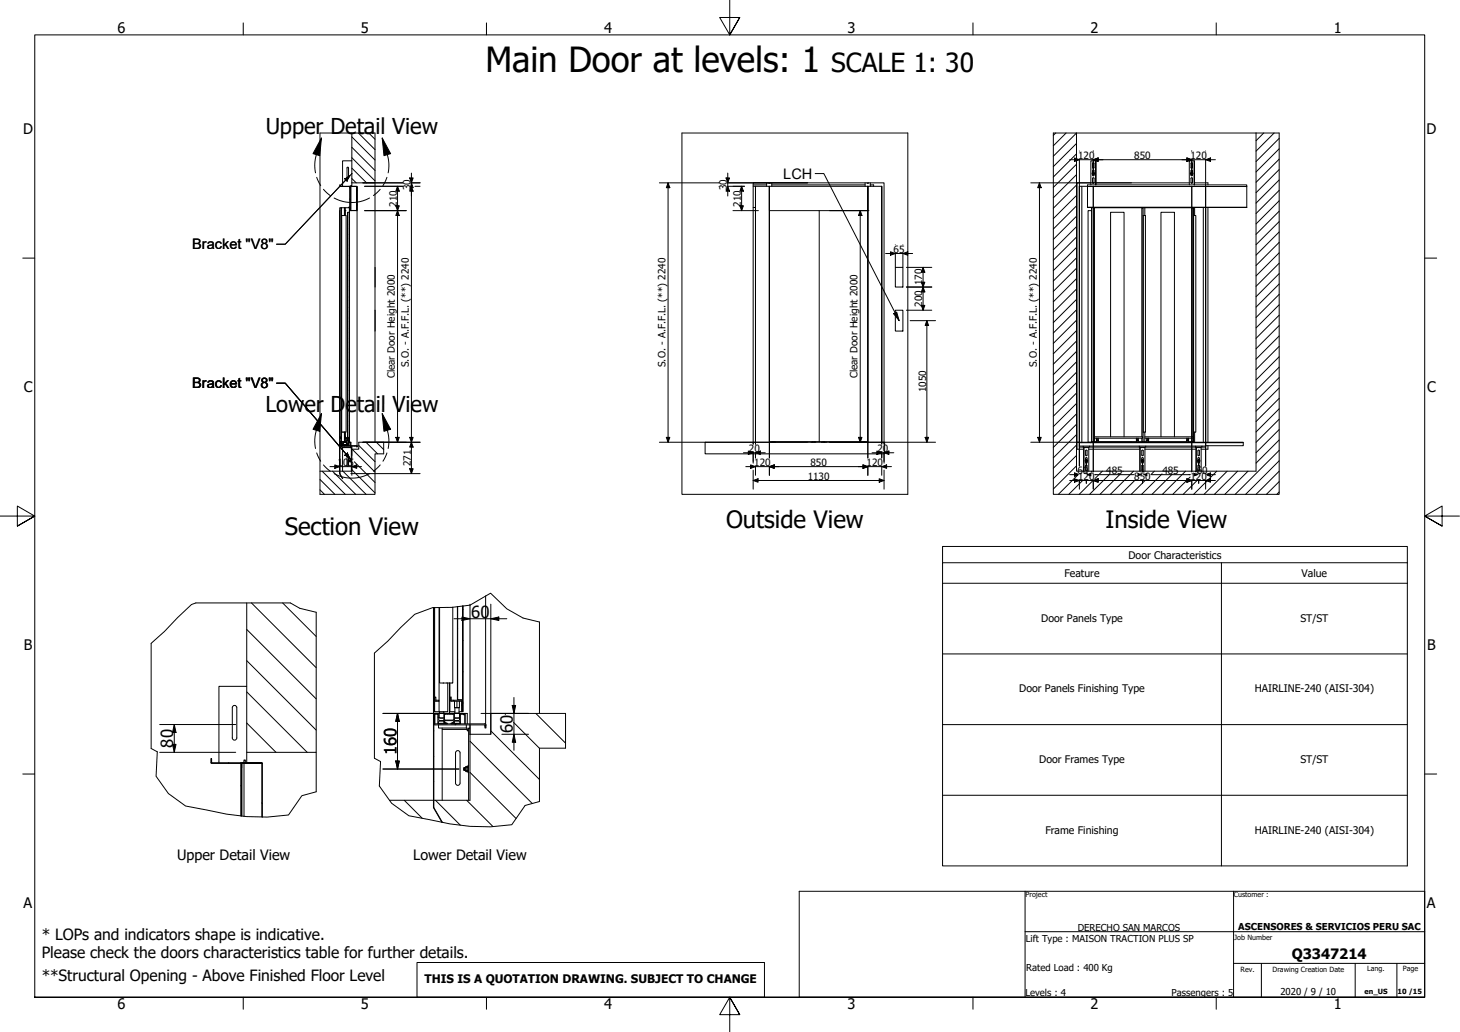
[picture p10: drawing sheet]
<svg xmlns="http://www.w3.org/2000/svg" width="420mm" height="297mm" viewBox="0 0 420 297" stroke-linecap="round" stroke-linejoin="round" font-family="sans-serif">
<!-- layer: Hatch (ANSI) -->
<g fill="none" stroke="#000" stroke-width=".29">
<path d="M101.3 39.4l6.6 6.7M103.1 38.3l4.8 4.8M106.1 38.3l1.8 1.8M303.8 38.3l-.7 .7M306.8 38.3l-3.7 3.7M309.8 38.3l-6.7 6.7M363.7 38.3l-2.2 2.2M366.7 38.3l-5.2 5.2M368.1 39.8l-6.6 6.7M98 53.6l-.1 .1M100.4 53.6v.1M100.8 57.3l-.1 .1"/>
<path d="M101.3 51.4l1.2 1.2M101.3 48.4l4.2 4.2M101.3 45.4l6.6 6.7M101.3 42.4l6.6 6.7M102.1 53.6v.1M102.7 58.9l.1 .1M102.7 54.7l.1 .1M309.8 41.3l-6.7 6.6M309.8 44.3l-6.7 6.6M309.8 47.3l-6.7 6.6M309.8 50.3l-6.7 6.6M309.8 53.3l-6.7 6.6"/>
<path d="M309.8 56.3l-6.7 6.6M309.8 59.3l-6.7 6.6M368.1 42.8l-6.6 6.7M368.1 45.8l-6.6 6.7M368.1 48.8l-6.6 6.7M368.1 51.8l-6.6 6.7M368.1 54.8l-6.6 6.7M368.1 57.8l-6.6 6.7M100.1 61.5l-.1 .1M100.1 64.5l-.1 .1M100.1 67.5h-.1M100.1 70.5h-.1"/>
<path d="M100.1 73.5h-.1M100.1 76.5h-.1M100.1 79.5h-.1M100.5 77.6h.1M100.5 74.6l.1 .1M100.5 71.6l.1 .1M100.5 68.6l.1 .1M100.5 65.6l.1 .1M100.5 62.6l.1 .1M101.2 60.6h.1M309.8 62.2l-6.7 6.7M309.8 65.2l-6.7 6.7"/>
<path d="M309.8 68.2l-6.7 6.7M309.8 71.2l-6.7 6.7M309.8 74.2l-6.7 6.7M309.8 77.2l-6.7 6.7M368.1 60.8l-6.6 6.7M368.1 63.8l-6.6 6.6M368.1 66.8l-6.6 6.6M368.1 69.8l-6.6 6.6M368.1 72.8l-6.6 6.6M368.1 75.8l-6.6 6.6M368.1 78.7l-6.6 6.7M100.1 82.5h-.1"/>
<path d="M100.1 85.5h-.1M100.1 88.5h-.1M100.1 91.5h-.1M100.1 94.5h-.1M100.1 97.5h-.1M100.5 98.6h.1M100.5 95.6h.1M100.5 92.6h.1M100.5 89.6h.1M100.5 86.6h.1M100.5 83.6h.1M100.5 80.6h.1"/>
<path d="M309.8 80.2l-6.7 6.7M309.8 83.2l-6.7 6.7M309.8 86.2l-6.7 6.7M309.8 89.2l-6.7 6.6M309.8 92.2l-6.7 6.6M309.8 95.2l-6.7 6.6M309.8 98.2l-6.7 6.6M368.1 81.7l-6.6 6.7M368.1 84.7l-6.6 6.7M368.1 87.7l-6.6 6.7M368.1 90.7l-6.6 6.7M368.1 93.7l-6.6 6.7"/>
<path d="M368.1 96.7l-6.6 6.7M368.1 99.7l-6.6 6.7M100.1 100.5h-.1M100.1 103.4l-.1 .1M100.1 106.4l-.1 .1M100.1 109.4l-.1 .1M100.1 112.4l-.1 .1M100.1 115.4h-.1M100.1 118.4h-.1M100.5 119.5l.1 .1M100.5 116.5l.1 .1M100.5 113.5l.1 .1"/>
<path d="M100.5 110.5l.1 .1M100.5 107.5l.1 .1M100.5 104.5l.1 .1M100.5 101.6h.1M309.8 101.2l-6.7 6.6M309.8 104.1l-6.7 6.7M309.8 107.1l-6.7 6.7M309.8 110.1l-6.7 6.7M309.8 113.1l-6.7 6.7M309.8 116.1l-6.7 6.7M309.8 119.1l-6.7 6.7M368.1 102.7l-6.6 6.7"/>
<path d="M368.1 105.7l-6.6 6.6M368.1 108.7l-6.6 6.6M368.1 111.7l-6.6 6.6M368.1 114.7l-6.6 6.6M368.1 117.7l-6.6 6.6M92.1 138l4.3 4.3M92.7 135.6l6.7 6.7M95.7 135.6l6.7 6.7M97.7 127.4h.1M97.8 136.3h-.1M97.8 131.4h-.1M97.8 129h-.1"/>
<path d="M98.2 127.6l.1 .1M98.7 135.6l6.7 6.7M98.7 127.9l.1 .1M99.2 128.3l-.1 .1M99.3 125.9h.1M99.6 126l.2 .1M100.1 121.4h-.1M100.1 124.4h-.1M100.4 126.5h.1M100.5 122.5l.1 .1M100.5 125.5h.1M101.3 135.2l6.6 6.7"/>
<path d="M101.3 129.3l6.6 6.6M102 132.9l5.9 6M102.2 128.3l-.1 .1M103.3 128.2l4.6 4.7M105.3 127.3l3.4 3.3M108.3 127.3l2.1 2.1M309.8 122.1l-6.7 6.7M309.8 125.1l-6.7 6.7M309.8 128.1l-6.7 6.7M309.8 131.1l-6.7 6.7M309.8 134.1l-6.7 6.7M310.2 136.7l-5.6 5.6"/>
<path d="M311.7 138.2l-4.1 4.1M314.2 135.6l-.2 .2M314.7 138.2l-4.1 4.1M317.2 135.6l-2.1 2.2M319.3 136.5l-5.7 5.8M322.3 136.5l-5.8 5.8M323.2 135.6v.1M326.2 135.6l-6.7 6.7M326.6 138.2l-4.1 4.1M329.2 135.6l-.2 .2M329.6 138.2l-4.1 4.1M332.2 135.6l-.9 1"/>
<path d="M334.4 136.4l-5.9 5.9M337.3 136.5l-5.8 5.8M341.2 135.6l-6.7 6.7M342.5 137.3l-5 5M344.2 135.6l-.2 .2M344.6 138.2l-4.1 4.1M350.2 135.6l-6.7 6.7M353.2 135.6l-6.7 6.7M356.2 135.6l-6.7 6.7M359.1 135.6l-6.6 6.7M368.1 120.7l-6.6 6.6M368.1 123.6l-6.6 6.7"/>
<path d="M368.1 126.6l-6.6 6.7M368.1 129.6l-12.6 12.7M368.1 132.6l-9.6 9.7M368.1 135.6l-6.6 6.7M368.1 138.6l-3.7 3.7M92.1 141l1.3 1.3M368.1 141.6l-.7 .7M72.4 173.5l18.6 18.7M81.3 173.5l9.7 9.7M133.1 175.3l.2 .1M71 199.1l17.4 17.4M71 190.1l20 20"/>
<path d="M71 181.2l20 20M131.7 198.9l-.1 .1M131.7 181h-.1M131.7 189.9l-.1 .1M133.1 193.3l.2 .1M133.1 184.3l.2 .1M65.8 219.5l-.1 .2M71 208.1l8.4 8.4M124.7 205.6l.3 .1M124.9 217.7h-.2M124.9 210.4h-.2M124.9 205.7v.1"/>
<path d="M126 206.4l.3 .1M127.7 207.3l.3 .2M129.5 201.1l.3 .1M130.4 201.5l.5 .3M131.3 208.4l-.3 .2M132.8 203l.3 .1M133.1 202.2l.2 .2M135.3 213.3l17.9 18M139.8 208.7l-.2 .3M141.2 210.4l14 14M145.2 205.3l.3 .3M147.8 207.9l7.4 7.5"/>
<path d="M154.2 205.3l8.6 8.6M69.5 225.9l-.2 .3M75.4 231.1l.1 .2M116.3 230.3l5.2 5.2M124.9 232.4h-.2M124.9 225l-.2 .1M125.3 230.3l7.2 7.2M134.3 230.3l7.6 7.6M135.3 222.3l13.2 13.3"/>
</g>
<!-- layer: Break Line (ANSI) -->
<path d="M107.9 38.3h-15.8v104M196.2 38.3h65M303.1 38.3h65M110.4 127.3v3.3M91 176.2l-4.7-1.1-2.7-1.6h-27.3l-1.2 .5-4 3.8-3.7 3.9-3.9 3.5v30.2l1.8 1-.4 7 3.6 5 4.9 3.6 11.8 2.3 5.8 .7a60.7 60.7 0 0 0 12-.4l3.9-5.6 4.1-1.1M155.2 179l-4.7-1.1-4.7-2.7-4.6-4.5-5.9 3.5-5.3 .6-5.5 .1-5.2 1.9-4 3.8-3.7 3.9-3.9 3.5v30.2l1.8 1-.3 7 3.5 5 5 3.6 6.1 1.2a58.8 58.8 0 0 0 23.5 1.4l3.8-5.6 4.1-1.1M162.8 205.3v10M127.2 236.7h.1" fill="none" stroke="#000" stroke-width=".29"/>
<!-- layer: Visible (ANSI) -->
<g fill="none" stroke="#000" stroke-width=".29">
<path d="M101.3 38.3v15.3M107.9 38.3v14.3h-6.6M196.2 38.3v104h65v-104M303.1 38.3v104h65v-104M309.8 38.3v97.3h51.7v-97.3M97.9 59.8l-.1 67.3M97.9 53.7h2.8v6h-.5h.6M98.3 59.8h-.4l-.1 67.3M99.3 59.8h1.2M99.9 48.2l.4 .1v2.9l-.2 .3-.2-.3zM100.5 59.8l.1 67.3zM100.7 53.6h-2.8l-.1-.4 .1 .5"/>
<path d="M100.7 53.6h.1M100.7 53.6l.1 6.3M100.8 53.6h2v7h-2v-.7v.7h1.9v-6.9h-1.9v.4zM100.8 54.1v5.8M101.1 53.6l-.1-.2v7.2M101.3 46.3h-2.7v7.3M107.9 52.6v74.7M216.7 53.2h3.9M216.7 53.6h.7M216.7 59.7h.7M220.6 52.6v1M221.2 52.6l.2 .2 .2-.2"/>
<path d="M221.4 53.6h28.3v7h-28.3zM222.1 53.2h26.9M222.1 52.6v1M249 52.6v1M249.5 52.6l.3 .2 .2-.2M250.5 53.2h.9v.4M250.5 52.6v1M311.3 53.6v73.8M313 59.7h45.8zM313.9 52.6h-3.9v76.7h1.8M314.4 48.2l.2 .3 .2-.3M314.4 52.6l.2 .2 .2-.2"/>
<path d="M314.4 50.3l.2 .3 .2-.3M314.4 49.2l.2-.2 .2 .2M314.4 48.2v-1.2l.2-.2 .2 .2v1.2M314.4 52.6v-1.3l.2-.2 .2 .2v1.3M314.4 49.8l.2-.1 .2 .4-.2 .1zM314.4 52.6h.4M314.4 49.2v.5M314.5 49.9h.2M314.5 50h.2M314.5 49.9v.1M314.6 59.7v.1M314.7 49.9v.1"/>
<path d="M314.8 49.2v.5M315 59.8h13.6M315.3 53.2v-6.9l.1 6.9M315.3 46.3h-1.4v6.9M315.4 52.6h26.9M329 59.8h14.1M329.5 59.8v2.2M342.7 50.3l.3 .3 .2-.3M342.7 49.2l.3-.2 .2 .2M342.7 48.2v-1.2l.3-.2 .2 .2v1.2M342.7 52.6v-1.3l.3-.2 .2 .2v1.3M342.7 49.8l.3-.1 .2 .4-.2 .1z"/>
<path d="M342.7 49.2v.5M342.7 48.2l.3 .3 .2-.3M342.7 52.6l.3 .2 .2-.2M342.8 52.6h.4M342.8 49.9h.3M342.8 50h.3M342.8 49.9v.1M343 59.7v.1M343.1 49.9v.1M343.2 49.2v.5M343.6 53.2v-6.9l.2 6.9M343.6 46.3h-1.3v6.9"/>
<path d="M343.8 52.6h3.8v.6M343.8 59.7v2.3M346.3 59.7v67.6M347 59.7v67.6M347.6 59.7v67.6M358.8 59.7v-6l-48.2-.1v74.8h36.4v.3h-1.1M358.8 53.7v-.5h-45.8v6.5M97.8 60.6l-.1 66.7M98.3 62h1.3v62.4h-1.3zM99.1 60.6h.2v1.4v-2.2v2.2M99.1 62v-2.2h-.8v67.3M99.3 60.6h.1"/>
<path d="M100 61.1l.1 64.9zM100.1 61.1h.4M100.6 60.6h.2M102.8 60.6v67.7h-4.9l-.1-.9 .1 1M107.9 77v5.6M235.8 60.6v66.5h13.9M257.7 77h2.1v5.6h-2.1zM313.1 60.6h1v66.7h-1zM314.1 60.6v-.8h.9v67.3h-.9M329 62v62.4M329 62h.6v62.4h-.6M343.5 62h.6v62.4h-.6z"/>
<path d="M107.9 89.3v6M257.7 89.3h2.1v6h-2.1zM97.7 127.3h.6v.7l.4-.1v-.6h1.1v.7l.4-.1v-.6l.6 .1h-.5v.9h-.9l.3-.1-.1-.2h-.7l-.1 .2 .3 .1h-.9v-.9zM97.7 127.4l.1 8.9 .8 1.5-.8-1.5zM97.7 136.3h.1M97.9 125.7l.4 .4h-.4zM97.9 127.3h.1M98 126h.1M98.1 127.3h.1M98.2 128.2h.1M98.2 128.2l.1-.2h.4v.2M98.2 128.4v.3h2.7"/>
<path d="M98.2 126h.1M98.3 127.3h.1M98.3 127.3h.5M98.3 127.3v.4h.4h-.3M98.3 127.1v.2M98.6 128.7v6.9M98.6 128.8h2.4M98.7 127.1v.2M98.7 128.2h.1M98.8 127.3h.1M98.8 127.3h.9v.6h-.9zM98.9 127.3h.1"/>
<path d="M99.1 127.3h.1M99.1 124.4v2.7h-1.2M99.3 127.1h.5M99.3 124.4l-.1 2.9M99.3 124.4v2.7M99.4 127.3h.1M99.4 126l-.1-.3 .1 .4h1M99.4 126h.1M99.5 126l1 .1v1l-.1-1M99.6 127.3h.1M99.8 128.2v-.2h.4l.1 .2M99.8 127.7h.4"/>
<path d="M99.8 128.2h.1M99.8 126.1v.6M99.8 126.7h.1M99.9 127.7h.1M99.9 127.7h.2M99.9 130.9l.4 .2v2.9l-.2 .2-.2-.2zM100 126.7h-.1M100 126.7h.1M100 126.1v.6M100.1 126h.4M100.1 127.7h.1M100.2 127.1h.2"/>
<path d="M100.2 126.1v1.2h-.4v-.6M100.2 126.7h-.3M100.3 128.2h.1M100.4 127.3h.1M100.4 126.1h.1M100.6 127.3h.1M100.7 132.7v.1M100.7 132.5v.3M100.7 132.5h.1M100.8 127.3h.2v1M100.8 127.4v.9M100.8 127.3v1"/>
<path d="M100.9 132.4v.5M100.9 132.4h.1M100.9 132.9h.1M100.9 128.7l.1 .1M100.9 128.4v.3M101 128.8l.1 .2M101 132.5h-.4v.2l.4 .1M101 132.8v.1M101 132.4v.1M101 132.5v.3M101 132.4h.1M101.1 132.8l-.1 .1"/>
<path d="M101.1 132.3v.7M101.3 129.3l-.2-.6v6.9M101.3 128.4v.3M101.3 129.3v6.3h-9.2M102.7 128.3l.1 .4-.1-.3h-4.8M110.4 127.3h-7.1v2h-2M110.4 130.6h-2.5v11.7h-15.8M202.9 127.3h51.7v3.3h-51.7zM216.7 127.3v-74.7h37.7v74.7M217.4 127.3v-73.7h4v73.7M221.4 127.1h14.4M221.9 127.3h1.3"/>
<path d="M221.9 127.3h.1M222.4 127.1v.2M222.8 127.1v.2M223.2 127.3h.1M233.4 127.3h1.3M233.4 127.3h.1M233.8 127.3h.1M233.9 127.1v.2M234.3 127.1v.2M234.3 127.3h.1M234.7 127.3h.1M236.4 127.3h1.4"/>
<path d="M236.4 127.3h.1M236.9 127.3h.1M236.9 127.1v.2M237.3 127.1v.2M237.3 127.3h.1M237.8 127.3h.1M247.9 127.3h1.3M247.9 127.3h.1M248.4 127.1l-.1 .2M248.8 127.1v.2M249.2 127.3h.1M249.7 127.3v-73.7h4v73.7"/>
<path d="M310 127.3h.6M310.6 127.4h3.4M310.6 128.4v.3h1.1M311.7 128.4v.3h1.9v-.3M311.8 128.7v6.9M311.9 128.7l-.1 .1M312.4 131l.2 .2 .2-.2M312.4 132.3l.2-.6 .2 .6M312.4 132.9l.2 .5 .2-.5M312.4 131v-1.3l.2-.2 .2 .2v1.3M312.4 132.5h.4v.3h-.4zM312.5 133.9l.3 .2v1.2l-.2 .2-.2-.2z"/>
<path d="M312.5 132.6h.2M312.5 132.6h.1M312.7 132.6h.1M313.3 128.7l-1.3 .1v6.8M313.3 129.3h14.7M313.3 128.8v6.8M313.6 128.7h14.2M314 127.3l43.8 .1zM314.6 127.1v.2M315 125.7h13.8v.4h-13.8M315 127.1h.6M315.5 126.7h.1"/>
<path d="M315.5 126.1v.6M315.6 126.7h.1M315.6 126.7v.6h.4v-.6M315.6 126.7h.2M315.7 126.7h-.1M315.7 126.7h.1M315.7 126.1v.6M315.8 126.7h.2M315.9 126.7h-.1M315.9 126.7h.1M315.9 126.1v.6M316 127.1h11.1"/>
<path d="M316 126.7h.1M316.1 126.7h-.1M316.1 126.1v.6M319.6 125.7v-64.6h3.9v64.6M327 126.7h.1M327 126.1v.6M327.1 126.7h.1M327.1 126.7v.6h.4v-.6M327.1 126.7h.2M327.1 127.3h.1M327.2 126.7h-.1M327.2 126.7h.1"/>
<path d="M327.2 126.1v.6M327.3 126.7h.2M327.4 126.7h-.1M327.4 126.7h.1M327.4 126.1v.6M327.4 127.3h.1M327.5 127.1h1.1M327.5 126.7h.1M327.6 126.7h-.1M327.6 126.1v.6M327.8 128.4v.3h1.9v-.3M328 128.7v6.9"/>
<path d="M328.1 128.7l-.1 .1M328.6 131l.2 .2 .2-.2M328.6 132.3l.2-.6 .2 .6M328.6 132.9l.2 .5 .2-.5M328.6 131v-1.3l.2-.2 .2 .2v1.3M328.6 132.5l.2-.1 .2 .4h-.4zM328.6 125.7v-65.9h.4v67.3h-.4v-1M328.6 133.9l.4 .2v1.2l-.2 .2-.2-.2zM328.7 132.6h.2M328.9 132.6h-.2h.2M328.9 132.6h.1M329 127.1h1.1"/>
<path d="M329 124.4h.1M329.5 125.7h13.8v.4h-13.8M329.5 124.4v2.7M329.5 128.7l-1.4 .1v6.8M329.5 129.3h14.7M329.5 128.8v6.8M329.7 128.7h14.3M330 126.7h.1M330 126.1v.6M330.1 126.7h.1M330.1 126.7v.6h.4v-.6M330.1 126.7h.2"/>
<path d="M330.1 127.3h.1M330.2 126.7h-.1M330.2 126.7h.1M330.2 126.1v.6M330.3 126.7h.2M330.4 126.7h-.1M330.4 126.7h.1M330.4 126.1v.6M330.5 127.3h.1M330.5 127.1h11.1M330.5 126.7h.1M330.6 126.7h-.1"/>
<path d="M330.6 126.1v.6M334.1 125.7v-64.6h3.9v64.6M341.5 126.7h.1M341.5 126.1v.6M341.6 126.7h.1M341.6 126.7h.2M341.7 126.7h-.1M341.7 126.7h.1M341.7 126.1v.6M341.8 126.7h.2M341.9 126.7h-.1M341.9 126.7h.1"/>
<path d="M341.9 126.1l.1 1.2h-.4v-.6M342 127.1h1.1M342 126.7h.1M342.1 126.7h-.1M342.1 126.1v.6M343 127.1v.2M343.1 125.7v-65.9h.4v67.3h-.4v-1M343.5 124.4h.1M343.8 124.4v2.9M344 128.4v.3h1.9v-.3M344.2 128.7v6.9M344.2 128.7v.1"/>
<path d="M344.7 131l.3 .2 .2-.2M344.7 132.3l.3-.6 .2 .6M344.7 132.9l.3 .5 .2-.5M344.7 131v-1.3l.3-.2 .2 .2v1.3M344.7 132.5h.5v.3h-.5zM344.8 133.9l.4 .2v1.2l-.2 .2-.3-.2zM344.8 132.6h.3M344.8 132.6h.1M345.1 132.6h.1M345.7 128.7l-1.4 .1v6.8M345.7 128.8v6.8M347 127.4v1"/>
<path d="M347.6 128.3v1h-1.9M357.8 127.4v.9h-10.8M71 173.5v43h20v-40.3M124.7 174.9v30.4M124.9 174.9l.2 29.9M125.1 174.9v29.9h1.3M126.4 174.9l.1 29.9M130.3 174.8v21.8h-3.8v-21.7M131.6 174.6l.1 26.8M131.7 174.6v26.8h1.4M133.3 174.4v30.4l-.2-30.4M139.8 171.6v36.8h-14.7v-2.7h-.2v2.7l.3 .2"/>
<path d="M155.2 179v26.3M71 197.5h-8v22M128.9 196.6v8.2h-2.4M129.5 196.6v8.2M60.7 219.5v-1.2h.2v1.2h8.6M60.7 219.5l.2 .2M60.9 219.7h8.4v15.1M67 203.2l.7-.1 .4 .6v8.7a.65 .65 0 0 1-.6 .6 .65 .65 0 0 1-.6-.6l-.1-8.7zM69.3 219.5l.2 .2v15.2M70.2 219.5v-.8h.4v.8M70.2 219.7v15.2M71 216.5v3"/>
<path d="M91 216.5v11.4M125.2 205.3h.1M125.7 205.3h.1M126 205.7v2.7h2.7v-.3l-.3-.1-.5 .2v-.5l.2-.3h2.3l.2 .3v.5l-.4-.2-.4 .1v.3h2.7v-2.7l.6-.2 .7 .2v-.4h-1.6l-.1 2.1-1.3-.2v-1.9h-3.1l-.1 2.1-1.3-.2v-1.9h-1.6v.4l.7-.2 .6 .2M126.2 208.6v.9h8M126.2 201.8l-1-.1-.1-1.1h.3v.9h.8l.2 .3M126.2 201.5h.2M126.3 205.3h.1M126.5 204.8v.4M126.7 206.6h.8M127.3 209.5v20.8M127.3 209.9h7.2"/>
<path d="M127.7 204.8v.4M127.7 207.6l-1.3-.1-.2 .6 1.5 .1v-.6M127.8 205.3l-1.4-.1v1.4h1.3M127.9 205.5h2.7v1.7h-2.7zM128.2 205.3h.1M128.7 205.3h.1M129.2 205.3h.1M129.5 204.8l-.2-8.2v8.7M129.5 204.8h1.4M129.7 205.3h.1M129.8 201.5v-.9h-.3v1l.3 .2h3M129.8 201.5h.1"/>
<path d="M129.9 201.5h2.9l.3 .2v3.1h-.3v-2.9M130.2 205.3h.1M130.8 207.6v.6l1.5-.1M130.8 205.3h1.4M130.8 206.6h1.4M130.8 207.6l1.3-.1 .2 .6M130.8 201.8v1.9M130.8 203.7h.3M130.8 203.7h.4M130.9 203.7v1.5M131.1 206.6h.8M131.2 203.7h.7"/>
<path d="M131.3 216.2l.7-.1 .4 .6v8.7a.65 .65 0 0 1-.7 .6 .65 .65 0 0 1-.6-.6v-8.7zM131.5 203.7h-.3M131.5 203.7h.3M131.5 201.8v1.9M132.1 204.8h.7M132.1 203.7v1.5M132.2 203.7h-.3M132.2 201.8v1.9M132.7 205.3h.1M132.8 201.8v.1M133.2 205.3h.1M133.8 205.3h.7v3.1"/>
<path d="M133.8 205.7v2.7M133.9 205.3v3.1M134.2 209.5h.3v.4M134.2 208.6v.9M134.5 209.9v.5h.4M135.3 211.3v-1.8h-.4v20.8M135.3 208.6v.9M135.3 211.3v19h-23.2M139.5 208.3l.3 .3v.9h-.2v-.9h-14.5M162.8 215.3h-7.6v15.4M162.8 205.3h-21.6v6h-5.9M69.6 220.8v14.1"/>
<path d="M75.4 235.1v-15.4h-5.8v1.1h-.1v-1.3h6v15.6M127.2 236.7l-2.5-4.3v-26.7l.2 26.7 2.4 4.3M133.6 221h-.2l.2 .3-.2 .4h.2M133.6 221v.7M133.6 221.7h.1M133.7 220.9v.8M133.7 220.9h.3M133.7 221.7h.3M133.7 220.9l-.1 .1M134.1 221.7v.4M134.1 220.6v.4M134.1 221v.7"/>
<path d="M134.1 220.6v1.5M134.1 221h.5M134.1 221.7h.5M134.1 220.6h.5M134.1 222.1h.5M134.6 221.7v.4M134.6 220.6v.4M134.6 221v.7M134.6 220.6l.1 .2M134.7 221.9l-.1 .2M134.9 220.2h-.2v2.2h.2"/>
<circle cx="314.6" cy="50" r=".37"/>
<circle cx="314.6" cy="50" r=".13"/>
<circle cx="314.6" cy="50" r=".2"/>
<circle cx="343" cy="50" r=".13"/>
<circle cx="343" cy="50" r=".2"/>
<circle cx="343" cy="50" r=".37"/>
<circle cx="312.6" cy="132.6" r=".2"/>
<circle cx="312.6" cy="132.6" r=".13"/>
<circle cx="312.6" cy="132.6" r=".37"/>
<circle cx="328.8" cy="132.6" r=".2"/>
<circle cx="328.8" cy="132.6" r=".13"/>
<circle cx="328.8" cy="132.6" r=".37"/>
<circle cx="345" cy="132.6" r=".37"/>
<circle cx="345" cy="132.6" r=".2"/>
<circle cx="345" cy="132.6" r=".13"/>
</g>
<!-- layer: Detail Boundary (ANSI) -->
<g fill="none" stroke="#000" stroke-width=".29">
<path d="M92.5 39.7l-.5 5.1-1.9-.6zM92.5 39.7l-1.8 6.3-.1 1.8 .2 2M110 39.7l2.4 4.5-1.9 .6zM110 39.7l1.8 6.3 .1 1.8-.2 2M91.1 51l1.2 2.4M93.1 54.5l1.9 1.8M96.2 57a10.7 10.7 0 0 0 10.1 0M109.4 54.5l-1.9 1.8M111.3 51l-1.1 2.4M92.5 119.1l-.5 5-1.9-.5zM92.5 119.1l-1.8 6.2-.1 1.9 .2 1.9M110 119.1l2.4 4.5-1.9 .5z"/>
<path d="M110 119.1l1.8 6.2 .1 1.9-.2 1.9M91.1 130.4l1.2 2.4M93.1 133.8l1.9 1.8M96.2 136.3a10.7 10.7 0 0 0 10.1 0M109.4 133.8l-1.9 1.8M111.3 130.4l-1.1 2.4"/>
</g>
<g fill="#000">
<path d="M92.5 39.7l-.5 5.1-1.9-.6z" fill-rule="evenodd"/>
<path d="M110 39.7l2.4 4.5-1.9 .6z" fill-rule="evenodd"/>
<path d="M92.5 119.1l-.5 5-1.9-.5z" fill-rule="evenodd"/>
<path d="M110 119.1l2.4 4.5-1.9 .5z" fill-rule="evenodd"/>
</g>
<!-- layer: Border (ANSI) -->
<g fill="none" stroke="#000" stroke-width=".29">
<path d="M70 6.6v3.4M140 6.6v3.4M210 0v10l-2.9-5h5.8l-2.9 5 2.9-5M280 6.6v3.4M350 6.6v3.4M6.6 74.3h3.4M410 74.3h3.4M0 148.5h10l-5-2.8v5.7l5-2.9-5 2.9M420 148.5h-10l5-2.8v5.7l-5-2.9 5 2.9M6.6 222.8h3.4M410 222.8h3.4M10 287v-277h400v277h-400h400"/>
<path d="M70 287v3.5M140 287v3.5M212.9 292l-2.9-5 2.9 5h-5.8l2.9-5v10M280 287v3.5M350 287v3.5"/>
</g>
<!-- layer: 0 -->
<path d="M230 256.5h180v30.5h-180zM295 256.5v30.5M355 256.5v30.5M295 268.2h115M355 277.3h55M363 277.3v9.7M390 277.3v9.7M402 277.3v9.7" fill="none" stroke="#000" stroke-width=".29"/>
<!-- layer: Sketch Geometry (ANSI) -->
<path d="M120 277h100v10h-100z" fill="none" stroke="#000" stroke-width=".29"/>
<!-- layer: Symbol (ANSI) -->
<g fill="none" stroke="#000" stroke-width=".29">
<path d="M99.3 51.4l.6 .6M99.6 51.7l-17.5 18.6h-2.5M101.3 50h-.1M234.6 50h2.5l21.7 42.3M257.2 90.3l.9-.5 .7 2.5zM79.6 110.3h2.5l17.6 20.5M100.1 130.5l-.8 .6M271.3 162v-4.7h133.7v4.7M271.3 167.9h133.7M351.5 162v87.2M405 162h-133.7v5.9M405 162v87.2h-133.7v-81.3"/>
<path d="M271.3 188.2h133.7M271.3 208.6h133.7M271.3 228.9h133.7"/>
</g>
<!-- layer: Dimension (ANSI) -->
<g fill="none" stroke="#000" stroke-width=".29">
<path d="M104.4 52.6h11.5M104.9 53.6h11M113.9 59.2h1l-.5 1.4zM114.4 53.6l.5 1.4h-1zM114.4 53.6v73.7M117.9 51.2h1l-.5 1.4zM118.3 52.6h2.6M118.3 52.9l.1-.3 .5 1.4h-.6M118.4 53.6l.5 1.4h-1zM118.4 49.8v86.5M119.4 53.6h1.5M189.8 52.6h17.1"/>
<path d="M192.3 52.6l.5 1.4h-1zM192.3 52.6v74.7M206.9 53.6h.1M208.9 51.2h1l-.5 1.4zM209.3 53.6h4.9M209.3 52.6h23.1M209.4 53.6l.5 1.4h-1zM209.4 49.8v6.6M212.9 59.2h1l-.5 1.4zM213.4 53.6l.5 1.4h-1zM213.4 53.6v7M217.4 53.6v74.2"/>
<path d="M221.4 53.6v78.2M249.7 53.6v78.2M253.7 53.6v74.2M296.6 52.6h29M299.1 52.6l.5 1.4h-1zM299.1 52.6v74.7M307.8 46h42M309.2 45.5l1.4 .5-1.4 .5zM310.6 43.5h.1M310.6 45.9v88.2M314.6 46l1.4-.5v1zM314.6 43.5h.1"/>
<path d="M314.6 45.9v4.1M314.6 53.6v82.2M316 45.5v1l-1.4-.5 .3-.1M316 45.5l-.9 .3M341.6 45.5l1.4 .5-1.4 .5zM342.5 45.8l-.9-.3v1l1.4-.5-.3-.1M343 43.5h.1M343 45.9v4.1M343 53.6v82.2M347 46l1.4-.5v1zM347 43.5h.1M347 45.9v88.2"/>
<path d="M104.9 60.6h12M114.4 60.6l.5 1.4h-1zM210.9 60.6h7.3M238.8 60.6h11.3M247.6 60.6l.5 1.4h-1zM247.6 60.6v66.7M254.9 73h7.7M256.3 72.5l1.4 .5-1.4 .5zM257.7 70.5h.1M257.7 72.9v4.1M259.8 73l1.4-.5v1zM259.8 70.5h.1"/>
<path d="M259.8 72.9v4.1M260.8 77h7.3M265.6 77l.5 1.4h-1zM265.6 77v12.3M260.8 82.6h7.3M260.8 89.3h7.3M261.9 92.3h7.3M265.1 81.2h1l-.5 1.4zM265.1 87.9h1l-.5 1.4zM265.6 82.6l.5 1.4h-1zM266.7 92.3l.5 1.4h-1zM266.7 92.3v35"/>
<path d="M95 134.3h9M96.4 133.8l1.3 .5-1.3 .5zM97.7 131.8h.1M97.7 134.2v2.1M101 136.3h19.9M101.3 134.3l1.3-.5v1zM101.3 129.3v1.8M101.3 134.2v2.6M104.4 127.3h16.5M113.9 125.9h1l-.5 1.4zM117.9 125.9h1l-.5 1.4zM117.9 134.9h1l-.5 1.4z"/>
<path d="M118.4 127.3l.5 1.4h-1zM189.8 127.3h42.6M191.8 125.9h1l-.5 1.4zM214 130.3h6.2M214.6 134.3h42M215.3 129.8l1.4 .5-1.4 .5zM216 133.8l1.4 .5-1.4 .5zM216.7 138.3l1.5-.5v1zM216.7 138.3h37.7M216.7 127.3v.5M216.7 130.2v3.1M216.7 135.3v5.5"/>
<path d="M217.4 130.3l1.4-.5v1zM217.4 130.2v1.6M217.4 134.2v2.6M221.4 134.3l1.4-.5v1zM221.4 134.2v2.6M222.8 133.8v1l-1.4-.5 .3-.1M222.8 133.8l-.9 .3M238.8 127.3h30.4M247.1 125.9h1l-.5 1.4zM248.3 133.8l1.4 .5-1.4 .5zM249.3 134.1l-1-.3v1l1.4-.5-.2-.1M249.7 134.2v2.6"/>
<path d="M251 130.3h6.2M252.3 129.8l1.4 .5-1.4 .5zM253 137.8l1.4 .5-1.4 .5zM253.7 134.3l1.5-.5v1zM253.7 130.2v1.6M253.7 134.2v2.6M254.4 130.3l1.4-.5v1zM254.4 127.3v.5M254.4 130.2v3.1M254.4 135.3v5.5M266.2 125.9h1l-.5 1.4zM296.6 127.3h29"/>
<path d="M298.6 125.9h1l-.5 1.4zM307.8 138.3h42M307.8 136.6h2.4M309.2 137.8l1.4 .5-1.4 .5zM310.2 136.4l-1-.3v1l1-.3M310.6 138.2v2.6M312.6 132.6v1.5M312.6 138.2v.9M314.6 138.3l1.4-.5v1zM314.6 138.2v2.6M315.1 136.6h11.2M316 137.8v1l-1.4-.5 .3-.1"/>
<path d="M316 137.8l-.9 .3M328.8 132.6v3.2M328.8 138.2v.9M331.3 136.6h11.2M341.6 137.8l1.4 .5-1.4 .5zM342.5 138.1l-.9-.3v1l1.4-.5-.3-.1M343 138.2v2.6M345 132.6v1.5M345 138.2v.9M347 138.3l1.4-.5v1zM347 138.2v2.6M347.4 136.4l1-.3v1l-1-.3"/>
<path d="M347.4 136.6h2.4M130.7 178.1h15.1M132.9 177.6l2.4 .5-2.4 .5zM135.3 173.9v37.4M141.2 178.1l2.4-.5v1zM141.2 173.9v37.4M46 216.5h21.8M46 208.5h21.8M49.6 214.2h1.1l-.5 2.3zM50.2 208.5l.5 2.3h-1.1zM50.2 208.5v8M110.2 205.3h21.9"/>
<path d="M113.9 219.1h1l-.5 2.2zM114.4 205.3l.5 2.3h-1zM114.4 205.3v16M138.4 205.3h13.7M144.4 211.3h7.7M147.4 203h1l-.5 2.3zM147.9 211.3l.5 2.3h-1zM147.9 200.8v15.1M110.2 221.3h21.9"/>
</g>
<g fill="#000">
<path d="M113.9 59.2h1l-.5 1.4z" fill-rule="evenodd"/>
<path d="M114.4 53.6l.5 1.4h-1z" fill-rule="evenodd"/>
<path d="M117.9 51.2h1l-.5 1.4z" fill-rule="evenodd"/>
<path d="M118.4 53.6l.5 1.4h-1z" fill-rule="evenodd"/>
<path d="M118.4 52.6l.5 1.4h-1z" fill-rule="evenodd"/>
<path d="M192.3 52.6l.5 1.4h-1z" fill-rule="evenodd"/>
<path d="M208.9 51.2h1l-.5 1.4z" fill-rule="evenodd"/>
<path d="M209.4 53.6l.5 1.4h-1z" fill-rule="evenodd"/>
<path d="M212.9 59.2h1l-.5 1.4z" fill-rule="evenodd"/>
<path d="M213.4 53.6l.5 1.4h-1z" fill-rule="evenodd"/>
<path d="M299.1 52.6l.5 1.4h-1z" fill-rule="evenodd"/>
<path d="M309.2 45.5l1.4 .5-1.4 .5z" fill-rule="evenodd"/>
<path d="M314.6 46l1.4-.5v1z" fill-rule="evenodd"/>
<path d="M314.6 46l1.4-.5v1z" fill-rule="evenodd"/>
<path d="M341.6 45.5l1.4 .5-1.4 .5z" fill-rule="evenodd"/>
<path d="M341.6 45.5l1.4 .5-1.4 .5z" fill-rule="evenodd"/>
<path d="M347 46l1.4-.5v1z" fill-rule="evenodd"/>
<path d="M114.4 60.6l.5 1.4h-1z" fill-rule="evenodd"/>
<path d="M247.6 60.6l.5 1.4h-1z" fill-rule="evenodd"/>
<path d="M256.3 72.5l1.4 .5-1.4 .5z" fill-rule="evenodd"/>
<path d="M259.8 73l1.4-.5v1z" fill-rule="evenodd"/>
<path d="M265.6 77l.5 1.4h-1z" fill-rule="evenodd"/>
<path d="M265.1 81.2h1l-.5 1.4z" fill-rule="evenodd"/>
<path d="M265.1 87.9h1l-.5 1.4z" fill-rule="evenodd"/>
<path d="M265.6 82.6l.5 1.4h-1z" fill-rule="evenodd"/>
<path d="M266.7 92.3l.5 1.4h-1z" fill-rule="evenodd"/>
<path d="M96.4 133.8l1.3 .5-1.3 .5z" fill-rule="evenodd"/>
<path d="M101.3 134.3l1.3-.5v1z" fill-rule="evenodd"/>
<path d="M113.9 125.9h1l-.5 1.4z" fill-rule="evenodd"/>
<path d="M117.9 125.9h1l-.5 1.4z" fill-rule="evenodd"/>
<path d="M117.9 134.9h1l-.5 1.4z" fill-rule="evenodd"/>
<path d="M118.4 127.3l.5 1.4h-1z" fill-rule="evenodd"/>
<path d="M191.8 125.9h1l-.5 1.4z" fill-rule="evenodd"/>
<path d="M215.3 129.8l1.4 .5-1.4 .5z" fill-rule="evenodd"/>
<path d="M216 133.8l1.4 .5-1.4 .5z" fill-rule="evenodd"/>
<path d="M216.7 138.3l1.5-.5v1z" fill-rule="evenodd"/>
<path d="M217.4 130.3l1.4-.5v1z" fill-rule="evenodd"/>
<path d="M221.4 134.3l1.4-.5v1z" fill-rule="evenodd"/>
<path d="M221.4 134.3l1.4-.5v1z" fill-rule="evenodd"/>
<path d="M247.1 125.9h1l-.5 1.4z" fill-rule="evenodd"/>
<path d="M248.3 133.8l1.4 .5-1.4 .5z" fill-rule="evenodd"/>
<path d="M248.3 133.8l1.4 .5-1.4 .5z" fill-rule="evenodd"/>
<path d="M252.3 129.8l1.4 .5-1.4 .5z" fill-rule="evenodd"/>
<path d="M253 137.8l1.4 .5-1.4 .5z" fill-rule="evenodd"/>
<path d="M253.7 134.3l1.5-.5v1z" fill-rule="evenodd"/>
<path d="M254.4 130.3l1.4-.5v1z" fill-rule="evenodd"/>
<path d="M266.2 125.9h1l-.5 1.4z" fill-rule="evenodd"/>
<path d="M298.6 125.9h1l-.5 1.4z" fill-rule="evenodd"/>
<path d="M309.2 136.1l1.4 .5-1.4 .5z" fill-rule="evenodd"/>
<path d="M309.2 137.8l1.4 .5-1.4 .5z" fill-rule="evenodd"/>
<path d="M312.6 136.6l1.4-.5v1z" fill-rule="evenodd"/>
<path d="M312.6 136.6l1.4-.5v1z" fill-rule="evenodd"/>
<path d="M314.6 138.3l1.4-.5v1z" fill-rule="evenodd"/>
<path d="M314.6 138.3l1.4-.5v1z" fill-rule="evenodd"/>
<path d="M327.4 136.1l1.4 .5-1.4 .5z" fill-rule="evenodd"/>
<path d="M328.8 136.6l1.4-.5v1z" fill-rule="evenodd"/>
<path d="M341.6 137.8l1.4 .5-1.4 .5z" fill-rule="evenodd"/>
<path d="M341.6 137.8l1.4 .5-1.4 .5z" fill-rule="evenodd"/>
<path d="M343.6 136.1l1.4 .5-1.4 .5z" fill-rule="evenodd"/>
<path d="M343.6 136.1l1.4 .5-1.4 .5z" fill-rule="evenodd"/>
<path d="M347 136.6l1.4-.5v1z" fill-rule="evenodd"/>
<path d="M347 138.3l1.4-.5v1z" fill-rule="evenodd"/>
<path d="M132.9 177.6l2.4 .5-2.4 .5z" fill-rule="evenodd"/>
<path d="M141.2 178.1l2.4-.5v1z" fill-rule="evenodd"/>
<path d="M49.6 214.2h1.1l-.5 2.3z" fill-rule="evenodd"/>
<path d="M50.2 208.5l.5 2.3h-1.1z" fill-rule="evenodd"/>
<path d="M113.9 219.1h1l-.5 2.2z" fill-rule="evenodd"/>
<path d="M113.9 219.1h1l-.5 2.2z" fill-rule="evenodd"/>
<path d="M114.4 205.3l.5 2.3h-1z" fill-rule="evenodd"/>
<path d="M114.4 205.3l.5 2.3h-1z" fill-rule="evenodd"/>
<path d="M147.4 203h1l-.5 2.3z" fill-rule="evenodd"/>
<path d="M147.9 211.3l.5 2.3h-1z" fill-rule="evenodd"/>
</g>
<!-- layer: Symbol (ANSI) -->
<g fill="#000">
<path d="M99.2 51.4l2.1-1.4-1.4 2.1z" fill-rule="evenodd"/>
<path d="M99.2 51.4l2.1-1.4-1.4 2.1z" fill-rule="evenodd"/>
<path d="M257.2 90.3l.9-.5 .7 2.5z" fill-rule="evenodd"/>
<path d="M99.2 131l.8-.6 1.3 2.2z" fill-rule="evenodd"/>
<path d="M99.2 131l.8-.6 1.3 2.2z" fill-rule="evenodd"/>
<path d="M99.2 131l.8-.6 1.3 2.2z" fill-rule="evenodd"/>
</g>
<text font-size="10" x="139.7" y="20.8">Main Door at levels: 1</text>
<text font-size="7.6" x="239.2" y="20.8">SCALE 1: 30</text>
<g font-size="6.9">
<text x="81.9" y="153.9">Section View</text>
<text x="208.9" y="151.8">Outside View</text>
<text x="318.1" y="151.8">Inside View</text>
</g>
<g font-size="6.3">
<text x="76.5" y="38.7">Upper</text>
<text x="95.1" y="38.7">De</text>
<text x="102.6" y="38.7">ta</text>
<text x="108" y="38.7">i</text>
<text x="109.5" y="38.7">l View</text>
<text x="76.4" y="118.6">Lower</text>
<text x="95.1" y="118.6">D</text>
<text x="99.4" y="118.6">eta</text>
<text x="108.1" y="118.6">i</text>
<text x="109.6" y="118.6">l View</text>
</g>
<g font-size="4.8">
<text x="135.6" y="177.8">60</text>
<text x="49.9" y="215.2" transform="rotate(-90 49.9 215.2)">80</text>
<text x="147.6" y="211" transform="rotate(-90 147.6 211)">60</text>
<text x="114.1" y="217.3" transform="rotate(-90 114.1 217.3)">160</text>
</g>
<g font-size="4.5">
<text x="12" y="270.4">* LOPs and indicators shape is indicative.</text>
<text x="12" y="275.8">Please check the doors characteristics table for further details.</text>
<text x="12" y="282.4">**Structural Opening - Above Finished Floor Level</text>
</g>
<g font-size="4.2">
<text x="33.9" y="9.6">6</text>
<text x="103.9" y="9.6">5</text>
<text x="173.9" y="9.6">4</text>
<text x="243.9" y="9.6">3</text>
<text x="313.9" y="9.6">2</text>
<text x="383.9" y="9.6">1</text>
<text x="6.7" y="38.7">D</text>
<text x="410.5" y="38.7">D</text>
<text x="225.4" y="51.5">LCH</text>
<text x="55.3" y="71.8">Bracket &quot;V8&quot;</text>
<text x="6.8" y="112.9">C</text>
<text x="55.3" y="111.8">Bracket &quot;V8&quot;</text>
<text x="410.7" y="112.9">C</text>
<text x="6.8" y="187.2">B</text>
<text x="410.7" y="187.2">B</text>
<text x="6.8" y="261.4">A</text>
<text x="410.6" y="261.4">A</text>
<text x="33.9" y="290.5">6</text>
<text x="103.9" y="290.5">5</text>
<text x="173.9" y="290.5">4</text>
<text x="243.9" y="290.5">3</text>
<text x="313.9" y="290.5">2</text>
<text x="383.9" y="290.5">1</text>
</g>
<g font-size="4.1">
<text x="51" y="247.6">Upper Detail View</text>
<text x="118.9" y="247.6">Lower Detail View</text>
<text x="371.7" y="276">Q3347214</text>
</g>
<text font-size="3.4" x="122.2" y="283">THIS IS A QUOTATION DRAWING. SUBJECT TO CHANGE</text>
<g font-size="3">
<text x="324.8" y="160.8">Door Characteristics</text>
<text x="306.3" y="166">Feature</text>
<text x="374.6" y="166.1">Value</text>
<text x="299.7" y="178.9">Door Panels Type</text>
<text x="374.2" y="179">ST/ST</text>
<text x="293.3" y="199.2">Door Panels Finishing Type</text>
<text x="361.1" y="199.2">HAIRLINE-240 (AISI-304)</text>
<text x="299.1" y="219.5">Door Frames Type</text>
<text x="374.2" y="219.6">ST/ST</text>
<text x="300.8" y="239.9">Frame Finishing</text>
<text x="361.1" y="239.9">HAIRLINE-240 (AISI-304)</text>
</g>
<g font-size="2.9">
<text x="310.3" y="45.7">120</text>
<text x="326.4" y="45.7">850</text>
<text x="342.6" y="45.7">120</text>
<text x="114.2" y="59.5" transform="rotate(-90 114.2 59.5)">210</text>
<text x="118.2" y="54.7" transform="rotate(-90 118.2 54.7)">30</text>
<text x="209.2" y="54.7" transform="rotate(-90 209.2 54.7)">30</text>
<text x="213.2" y="59.5" transform="rotate(-90 213.2 59.5)">210</text>
<text x="257.2" y="72.7">65</text>
<text x="265.4" y="82.2" transform="rotate(-90 265.4 82.2)">170</text>
<text x="265.4" y="88.3" transform="rotate(-90 265.4 88.3)">200</text>
<text x="117.6" y="105.7" transform="rotate(-90 117.6 105.7)">S.O. - A.F.F.L. (**) 2240</text>
<text x="191.5" y="105.7" transform="rotate(-90 191.5 105.7)">S.O. - A.F.F.L. (**) 2240</text>
<text x="298.4" y="105.7" transform="rotate(-90 298.4 105.7)">S.O. - A.F.F.L. (**) 2240</text>
<text x="113.6" y="108.9" transform="rotate(-90 113.6 108.9)">Clear Door Height 2000</text>
<text x="246.8" y="108.9" transform="rotate(-90 246.8 108.9)">Clear Door Height 2000</text>
<text x="266.5" y="112.9" transform="rotate(-90 266.5 112.9)">1050</text>
<text x="215.5" y="130.1">20</text>
<text x="252.5" y="130.1">20</text>
<text x="97.1" y="134.1">1</text>
<text x="98.7" y="134.1">05</text>
<text x="118.2" y="134.2" transform="rotate(-90 118.2 134.2)">271</text>
<text x="217.1" y="134.1">120</text>
<text x="233.2" y="134.1">850</text>
<text x="249.4" y="134.1">120</text>
<text x="310" y="136.4">60</text>
<text x="318.3" y="136.4">485</text>
<text x="334.5" y="136.4">485</text>
<text x="344.4" y="136.4">60</text>
<text x="232.4" y="138.1">1130</text>
<text x="310.3" y="138.1">120</text>
<text x="326.4" y="138.1">850</text>
<text x="342.6" y="138.1">120</text>
</g>
<g font-size="2.7">
<text x="310.1" y="267.9">DERECHO SAN MARCOS</text>
<text x="356.3" y="267.7">ASCENSORES &amp; SERVICIOS PERU SAC</text>
<text x="295.2" y="271.2">Lift Type : MAISON TRACTION PLUS SP</text>
<text x="295.3" y="279.3">Rated Load : 400 Kg</text>
<text x="295.1" y="286.8">Levels : 4</text>
<text x="337.2" y="286.7">Passengers : 5</text>
<text x="368.5" y="286.5">2020 / 9 / 10</text>
</g>
<g font-size="2.1">
<text x="295.1" y="258.2">Project</text>
<text x="355" y="258.3">Customer :</text>
<text x="355.2" y="270.7">Job Number</text>
<text x="357" y="279.8">Rev.</text>
<text x="366.2" y="279.7">Drawing Creation Date</text>
<text x="393.5" y="279.6">Lang.</text>
<text x="403.7" y="279.5">Page</text>
<text x="392.7" y="286.1">en_US</text>
<text x="402.2" y="286.1">10 /15</text>
</g>
</svg>
